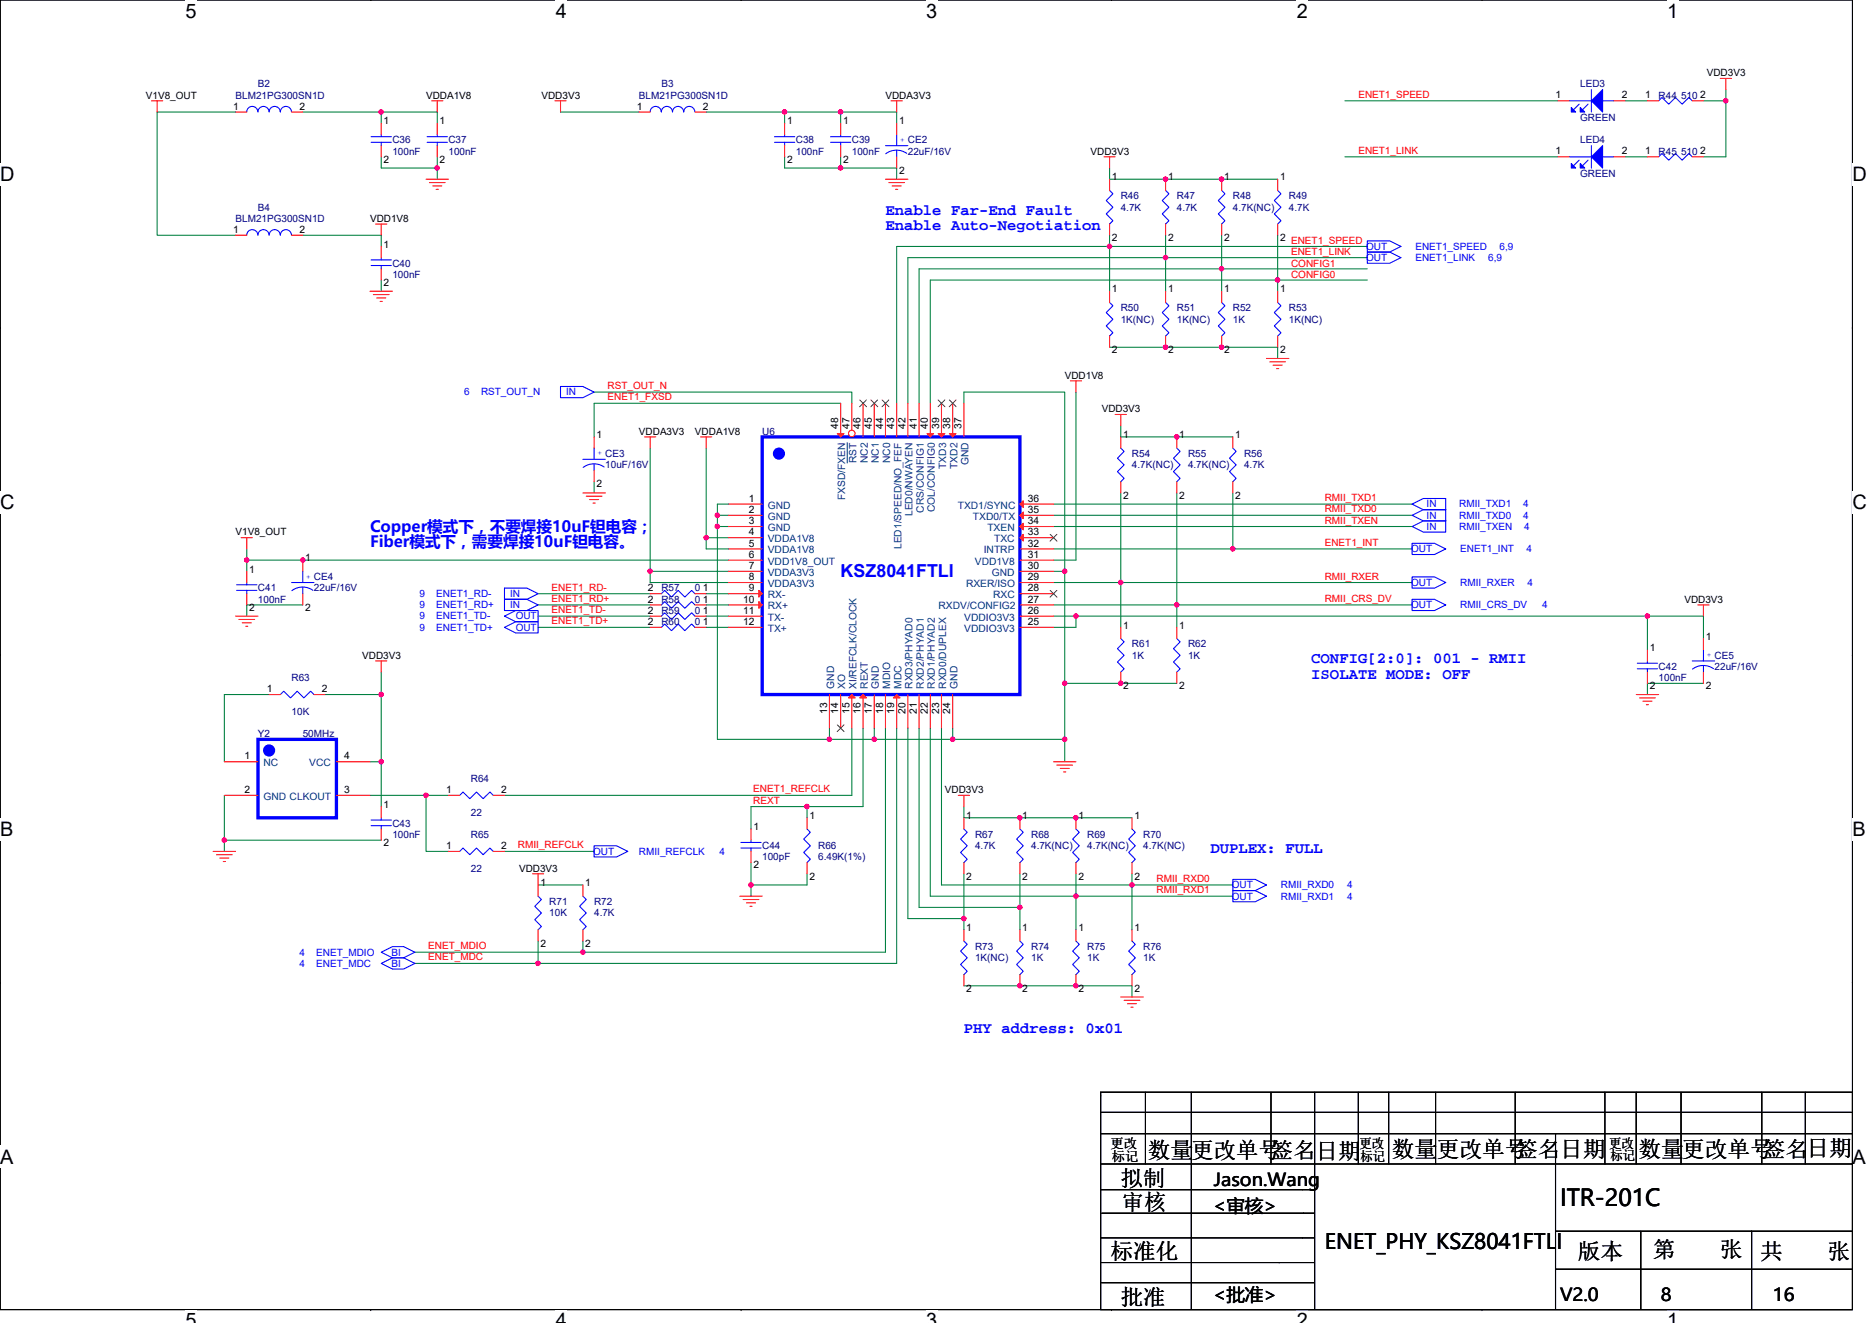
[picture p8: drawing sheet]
<svg xmlns="http://www.w3.org/2000/svg" width="297mm" height="210mm" viewBox="0 0 297 210" stroke-linecap="round" stroke-linejoin="round" font-family="sans-serif">
<path d="M0 0h293.9v207.9h-293.9z" fill="none" stroke="#000" stroke-width=".17"/>
<g fill="#fff">
<path d="M29.4 0h1.8v3.5h-1.8z"/>
<path d="M29.4 207.9h1.8v2h-1.8z"/>
</g>
<path d="M58.8 0h.1M58.8 207.9h.1" fill="none" stroke="#000" stroke-width=".17"/>
<g fill="#fff">
<path d="M88.2 0h1.8v3.5h-1.8z"/>
<path d="M88.2 207.9h1.8v2h-1.8z"/>
</g>
<path d="M117.6 0h.1M117.6 207.9h.1" fill="none" stroke="#000" stroke-width=".17"/>
<g fill="#fff">
<path d="M147 0h1.7v3.5h-1.7z"/>
<path d="M147 207.9h1.7v2h-1.7z"/>
</g>
<path d="M176.4 0h.1M176.4 207.9h.1" fill="none" stroke="#000" stroke-width=".17"/>
<g fill="#fff">
<path d="M205.8 0h1.7v3.5h-1.7z"/>
<path d="M205.8 207.9h1.7v2h-1.7z"/>
</g>
<path d="M235.2 0h.1M235.2 207.9h.1" fill="none" stroke="#000" stroke-width=".17"/>
<g fill="#fff">
<path d="M264.5 0h1.8v3.5h-1.8z"/>
<path d="M264.5 207.9h1.8v2h-1.8z"/>
<path d="M0 26h2.3v3.5h-2.3z"/>
<path d="M293.9 26h2.3v3.5h-2.3z"/>
<path d="M0 77.9h2.3v3.5h-2.3z"/>
<path d="M293.9 77.9h2.3v3.5h-2.3z"/>
</g>
<path d="M0 52h.1M293.9 52h.1" fill="none" stroke="#000" stroke-width=".17"/>
<g fill="#fff">
<path d="M0 129.9h2.1v3.5h-2.1z"/>
<path d="M293.9 129.9h2.1v3.5h-2.1z"/>
</g>
<path d="M0 103.9h.1M293.9 103.9h.1" fill="none" stroke="#000" stroke-width=".17"/>
<g fill="#fff">
<path d="M0 181.9h2.2v3.5h-2.2z"/>
<path d="M293.9 181.9h2.2v3.5h-2.2z"/>
</g>
<g fill="none" stroke="#000" stroke-width=".17">
<path d="M0 155.9h.1M293.9 155.9h.1M174.6 176.6h119.3M174.6 179.9h119.3M174.6 173.4h119.3v34.5h-119.3zM181.8 173.4v11.3M189 173.4v34.5M201.7 173.4v11.3M208.6 173.4v34.5M215.5 173.4v11.3M220.3 173.4v11.3M227.8 173.4v11.3"/>
<path d="M240.4 173.4v11.3M246.8 179.9v28M254.7 173.4v11.3M259.6 173.4v11.3M266.7 173.4v11.3M279.5 173.4v11.3M286.5 173.4v11.3M174.6 184.7h119.3M208.6 192.6h-33.8M208.6 188.8h-34M208.6 196.5h-34M246.8 195.4h47.1"/>
<path d="M260.3 195.4v12.5M277.9 195.4v12.5M174.6 200.4h28.5M208.6 203.6h-34M208.6 200.4h-5.7M246.8 201.4h47.1"/>
</g>
<g fill="none" stroke="#008040" stroke-width=".17">
<path d="M37.4 17.8h-12.5v19.5h12.5M48 17.8h12.5M60.5 17.8h8.9v1.8M60.5 17.8v1.8M88.9 17.8h12.5M112.1 17.8h12.4M124.5 17.8v1.8M124.5 17.8h8.9M133.4 17.8v1.8M133.4 17.8h8.9v1.8M213.4 16h33.8M257.8 16h3.6"/>
<path d="M270.3 16h3.6M273.9 16v8.9h-3.6M273.9 14.2v1.8M48 37.3h12.5v1.8M60.5 24.9v1.8h8.9M69.4 24.9v1.8M69.4 26.7v1.7M124.5 24.9v1.8h8.9M133.4 26.7h8.9v1.7M133.4 24.9v1.8M176.1 37.3v1.8M176.1 39.1h-33.8v24.9"/>
<path d="M176.1 26.7v1.7h26.6M176.1 39.1v7.1M176.1 39.1h40.9M185 37.3v3.6M193.8 37.3v5.4M202.7 37.3v7.1M213.4 24.9h33.8M257.8 24.9h3.6M60.5 44.5v1.7M176.1 55.1h26.6v1.8M185 40.9h32M185 40.9v5.3"/>
<path d="M185 40.9h-40.9v23.1M193.8 42.7h-48v21.3M193.8 42.7v3.5M193.8 42.7h23.2M202.7 44.4h-55.1v19.6M202.7 44.4v1.8M202.7 44.4h14.3M94.3 76.5v1.7M94.3 62.2h40.9v1.8M103.2 71.1v19.6M112.1 71.1v14.2M133.4 64h-39.1v5.3"/>
<path d="M152.9 64v-1.8h16v28.5M170.7 62.2v26.7h-3.5M177.8 67.6v1.7h17.8M177.8 78.2v14.3M186.7 78.2v17.8M195.6 78.2v8.9M39.2 88.9h76.4M39.2 87.1v1.8M39.2 88.9v1.8M48 96h-8.8v1.8M85.4 94.2h17.8M85.4 96h17.8"/>
<path d="M85.4 97.8h17.8M85.4 99.6h17.8M103.2 90.7h12.4M103.2 90.7v1.8h12.4M112.1 94.2h3.5M112.1 96h3.5M112.1 97.8h3.5M112.1 99.6h3.5M112.1 85.3h3.5M112.1 85.3v1.8h3.5M113.8 83.6v33.7h17.8M113.8 81.8h1.8"/>
<path d="M113.8 81.8v1.8h1.8M115.6 80h-1.8v1.8M167.2 97.8h3.5M167.2 92.5h10.6M167.2 96h19.5M167.2 87.1h28.4M167.2 80h56.9M167.2 81.8h56.9M167.2 83.6h56.9M167.2 90.7h1.7M168.9 90.7v17.8M170.7 97.8h90.7"/>
<path d="M170.7 97.8v1.8h-3.5M177.8 92.5h46.3M177.8 92.5v7.1M186.7 96h37.4M186.7 96v3.6M195.6 87.1h28.5M261.4 97.8h8.9v3.5M261.4 97.8v5.3M42.7 110.2h-7.1v10.7M51.6 110.2h8.9M60.5 110.2v10.7M60.5 106.7v3.5"/>
<path d="M131.6 117.3h7.1M131.6 115.6v1.7M135.2 115.6v10.6h-55.2M136.9 115.6v12.4h-8.8M138.7 115.6v1.7M138.7 117.3h12.5M140.5 115.6v35.5h-48M142.3 115.6v37.3h-56.9M144.1 115.6v30.2h8.8M145.8 115.6v28.4h16M147.6 115.6v26.6h23.1M149.4 115.6v24.9h30.2"/>
<path d="M151.2 115.6v1.7M151.2 117.3h17.7M168.9 108.5h17.8M168.9 108.5v8.8M168.9 117.3v3.6M270.3 108.5h-8.9v1.7M35.6 133.3h24.9M35.6 133.4v1.7M35.6 126.2v7.1M58.7 120.9h1.8v7.1M58.7 126.2h8.9M67.6 126.2h3.6"/>
<path d="M67.6 126.2v8.9h3.6M80 135.1h14.3M119.2 136.9v3.6M128.1 128h-8.9v3.6M128.1 128v1.8M128.1 138.7v1.8h-8.9M152.9 138.7v7.1M152.9 128v1.8h26.7M161.8 138.7v5.3M170.7 138.7v3.5M179.6 138.7v1.8M65.8 151.1h26.7"/>
<path d="M65.8 152.9h19.6M85.4 140.5h7.1M85.4 149.4v3.5M92.5 149.4v1.7M119.2 140.5v1.7M152.9 156.5h26.7v1.7M152.9 145.8v1.8M161.8 144v3.6M170.7 142.2h24.9M170.7 142.2v5.4M179.6 140.5h16M179.6 140.5v7.1"/>
</g>
<g fill="#f0f" stroke="#f0f" stroke-width=".17">
<circle cx="170.7" cy="156.5" r=".35"/>
<circle cx="161.8" cy="156.5" r=".35"/>
<circle cx="170.7" cy="129.8" r=".35"/>
<circle cx="161.8" cy="129.8" r=".35"/>
<circle cx="152.9" cy="145.8" r=".35"/>
<circle cx="161.8" cy="144" r=".35"/>
<circle cx="170.7" cy="142.2" r=".35"/>
<circle cx="179.6" cy="140.4" r=".35"/>
<circle cx="261.4" cy="97.8" r=".35"/>
<circle cx="170.7" cy="97.8" r=".35"/>
<circle cx="177.8" cy="108.4" r=".35"/>
<circle cx="195.6" cy="87.1" r=".35"/>
<circle cx="177.8" cy="92.4" r=".35"/>
<circle cx="186.7" cy="96" r=".35"/>
<circle cx="273.8" cy="16" r=".35"/>
<circle cx="186.7" cy="69.3" r=".35"/>
<circle cx="202.7" cy="44.4" r=".35"/>
<circle cx="193.8" cy="42.7" r=".35"/>
<circle cx="184.9" cy="40.9" r=".35"/>
<circle cx="176" cy="39.1" r=".35"/>
<circle cx="184.9" cy="55.1" r=".35"/>
<circle cx="193.8" cy="55.1" r=".35"/>
<circle cx="184.9" cy="28.4" r=".35"/>
<circle cx="193.8" cy="28.4" r=".35"/>
<circle cx="113.8" cy="81.8" r=".35"/>
<circle cx="113.8" cy="83.6" r=".35"/>
<circle cx="131.6" cy="117.3" r=".35"/>
<circle cx="151.2" cy="117.3" r=".35"/>
<circle cx="138.7" cy="117.3" r=".35"/>
<circle cx="168.9" cy="117.3" r=".35"/>
<circle cx="168.9" cy="108.4" r=".35"/>
<circle cx="168.9" cy="90.7" r=".35"/>
<circle cx="48" cy="88.9" r=".35"/>
<circle cx="39.1" cy="88.9" r=".35"/>
<circle cx="60.5" cy="17.8" r=".35"/>
<circle cx="69.4" cy="26.7" r=".35"/>
<circle cx="112" cy="85.3" r=".35"/>
<circle cx="133.4" cy="17.8" r=".35"/>
<circle cx="124.5" cy="17.8" r=".35"/>
<circle cx="133.4" cy="26.7" r=".35"/>
<circle cx="103.2" cy="90.7" r=".35"/>
<circle cx="60.5" cy="120.9" r=".35"/>
<circle cx="60.5" cy="110.2" r=".35"/>
<circle cx="67.6" cy="126.2" r=".35"/>
<circle cx="35.6" cy="133.3" r=".35"/>
<circle cx="128" cy="128" r=".35"/>
<circle cx="119.2" cy="140.4" r=".35"/>
<circle cx="92.5" cy="151.1" r=".35"/>
<circle cx="85.4" cy="152.9" r=".35"/>
</g>
<g fill="none" stroke="#f00" stroke-width=".17">
<path d="M24 16h1.8M24.9 16v1.8M37.4 17.8h1.8M46.3 17.8h1.7M60.5 19.6v1.7M68.5 16h1.8M69.4 16v1.8M69.4 19.6v1.7M88.1 16h1.7M88.9 16v1.8M101.4 17.8h1.8M110.3 17.8h1.8"/>
<path d="M124.5 19.6v1.7M133.4 19.6v1.7M141.4 16h1.8M142.3 16v1.8M142.3 19.6v1.7M247.2 16h1.8M256.1 16h1.7M261.4 16h1.8M268.5 16h1.8M273 12.4h1.7M273.9 12.4v1.8M37.4 37.3h1.8"/>
<path d="M46.3 37.3h1.7M59.6 35.6h1.8M60.5 35.6v1.7M60.5 23.1v1.8M60.5 39.1v1.8M67.6 28.4h3.6M68.1 29h2.5M68.7 29.5h1.4M69.2 30.1h.4M69.4 23.1v1.8M124.5 23.1v1.8M133.4 23.1v1.8"/>
<path d="M140.5 28.4h3.6M141 29h2.5M141.6 29.5h1.4M142.1 30.1h.3M142.3 24.9v1.8M175.2 24.9h1.8M176.1 28.4v1.8M176.1 35.6v1.7M176.1 24.9v1.8M185 28.4v1.8M185 35.6v1.7M193.8 28.4v1.8"/>
<path d="M193.8 35.6v1.7M202.7 28.4v1.8M202.7 35.6v1.7M247.2 24.9h1.8M256.1 24.9h1.7M261.4 24.9h1.8M268.5 24.9h1.8M58.7 46.2h3.6M59.2 46.8h2.5M59.8 47.3h1.4M60.3 47.8h.4M60.5 42.7v1.7"/>
<path d="M176.1 46.2v1.8M176.1 53.3v1.8M185 46.2v1.8M185 53.3v1.8M193.8 46.2v1.8M193.8 53.3v1.8M201 56.9h3.5M201.5 57.4h2.5M202 58h1.5M202.6 58.5h.3M202.7 46.2v1.8M202.7 53.3v1.8"/>
<path d="M92.5 78.2h3.6M93 78.8h2.5M93.6 79.3h1.4M94.1 79.8h.3M94.3 69.3v1.8M94.3 74.7v1.8M102.3 69.3h1.8M103.2 69.3v1.8M111.2 69.3h1.7M112.1 69.3v1.8M133.4 64v5.3M169.8 60.5h1.8"/>
<path d="M170.7 60.5v1.7M177 65.8h1.7M177.8 65.8v1.8M177.8 69.3v1.8M177.8 76.5v1.7M186.7 69.3v1.8M186.7 76.5v1.7M195.6 69.3v1.8M195.6 76.5v1.7M37.4 97.8h3.5M37.9 98.3h2.5M38.3 85.3h1.7"/>
<path d="M38.4 98.8h1.5M39 99.4h.3M39.2 85.3v1.8M39.2 90.7v1.8M39.2 94.2v1.8M48 88.9v1.8M48 94.2v1.8M103.2 94.2h1.7M103.2 96h1.7M103.2 97.8h1.7M103.2 99.6h1.7M110.3 94.2h1.8"/>
<path d="M110.3 96h1.8M110.3 97.8h1.8M110.3 99.6h1.8M115.6 80h5.3M115.6 81.8h5.3M115.6 83.6h5.3M115.6 85.3h5.3M115.6 87.1h5.3M115.6 88.9h5.3M115.6 90.7h5.3M115.6 92.5h5.3M115.6 94.2h5.3"/>
<path d="M115.6 96h5.3M115.6 97.8h5.3M115.6 99.6h5.3M161.8 80h5.4M161.8 81.8h5.4M161.8 83.6h5.4M161.8 85.3h5.4M161.8 87.1h5.4M161.8 88.9h5.4M161.8 90.7h5.4M161.8 92.5h5.4M161.8 94.2h5.4"/>
<path d="M161.8 96h5.4M161.8 97.8h5.4M161.8 99.6h5.4M177.8 99.6v1.7M186.7 99.6v1.7M269.4 96h1.8M270.3 96v1.8M42.7 110.2h1.8M49.8 110.2h1.8M59.6 104.9h1.8M60.5 104.9v1.8M131.6 110.2v5.4"/>
<path d="M133.4 110.2v5.4M135.2 110.2v5.4M136.9 110.2v5.4M138.7 110.2v5.4M140.5 110.2v5.4M142.3 110.2v5.4M144.1 110.2v5.4M145.8 110.2v5.4M147.6 110.2v5.4M149.4 110.2v5.4M151.2 110.2v5.4M177.8 106.7v1.8"/>
<path d="M186.7 106.7v1.8M259.6 110.2h3.6M260.2 110.8h2.5M260.7 111.3h1.4M261.2 111.8h.4M261.4 103.1v1.8M261.4 106.7v1.8M270.3 101.3v1.8M270.3 106.7v1.8M33.8 135.1h3.6M34.4 135.7h2.4M34.9 136.2h1.4"/>
<path d="M35.4 136.7h.4M35.6 120.9h5.3M35.6 126.2h5.3M53.4 126.2h5.3M53.4 120.9h5.3M60.5 128v1.8M60.5 131.6v1.7M71.2 126.2h1.7M71.2 135.1h1.7M78.3 126.2h1.7M78.3 135.1h1.7M84.5 138.7h1.8"/>
<path d="M85.4 138.7v3.5M119.2 131.6v1.7M119.2 135.1v1.8M128.1 129.8v1.8M128.1 136.9v1.8M152.1 126.2h1.7M152.9 126.2v1.8M152.9 129.8v1.8M152.9 136.9v1.8M161.8 129.8v1.8M161.8 136.9v1.8M167.2 120.9h3.5"/>
<path d="M167.7 121.4h2.5M168.2 122h1.5M168.8 122.5h.3M170.7 129.8v1.8M170.7 136.9v1.8M85.4 147.6v1.8M92.5 140.5v1.7M92.5 147.6v1.8M117.4 142.2h3.5M117.9 142.8h2.5M118.4 143.3h1.5M119 143.8h.3"/>
<path d="M152.9 147.6v1.8M152.9 154.7v1.8M161.8 147.6v1.8M161.8 154.7v1.8M170.7 147.6v1.8M170.7 154.7v1.8M177.8 158.2h3.6M178.4 158.8h2.5M178.9 159.3h1.4M179.4 159.9h.4M179.6 147.6v1.8M179.6 154.7v1.8"/>
</g>
<g fill="none" stroke="#00f" stroke-width=".17">
<path d="M40.9 17.8a.88 .88 0 0 0-.9-.9 .88 .88 0 0 0-.8 .9M42.7 17.8a.88 .88 0 0 0-.9-.9 .88 .88 0 0 0-.9 .9M44.5 17.8a.88 .88 0 0 0-.9-.9 .88 .88 0 0 0-.9 .9M46.2 17.8a.88 .88 0 0 0-.8-.9 .88 .88 0 0 0-.9 .9M110.3 17.8a.89 .89 0 0 0-.9-.9 .89 .89 0 0 0-.9 .9 .89 .89 0 0 0-.9-.9 .89 .89 0 0 0-.9 .9 .89 .89 0 0 0-.9-.9 .89 .89 0 0 0-.9 .9 .88 .88 0 0 0-.9-.9 .88 .88 0 0 0-.8 .9M249 16h3.5M250.6 16.5l-.9 .9M252 16.5l-.9 .9M252.5 14.2v3.6M254.3 16h1.8M263.2 16l.5-.5 1.1 1 1.1-1 1 1 1.1-1 .5 .5M40.9 37.3a.88 .88 0 0 0-.9-.9 .88 .88 0 0 0-.8 .9"/>
<path d="M42.7 37.3a.88 .88 0 0 0-.9-.9 .88 .88 0 0 0-.9 .9M44.5 37.3a.88 .88 0 0 0-.9-.9 .88 .88 0 0 0-.9 .9M46.2 37.3a.88 .88 0 0 0-.8-.9 .88 .88 0 0 0-.9 .9M58.9 22.6h3.2M58.9 21.7h3.2M60.5 21.3v.4M60.5 22.6v.5M67.8 22.6h3.2M67.8 21.7h3.2M69.4 21.3v.4M69.4 22.6v.5M122.9 22.6h3.2"/>
<path d="M122.9 21.7h3.2M124.5 21.3v.4M124.5 22.6v.5M131.8 22.6h3.2M131.8 21.7h3.2M133.4 21.3v.4M133.4 22.6v.5M140.5 23.1h3.6M142.3 23.8v1.1M142.3 21.3v1.8M143.9 24.3a2.83 2.83 0 0 0-3.4 .1M176.1 30.2l.5 .6-1.1 1 1.1 1.1-1.1 1.1 1.1 1-.5 .6"/>
<path d="M185 30.2l.5 .6-1.1 1 1.1 1.1-1.1 1.1 1.1 1-.5 .6M193.8 30.2l.6 .6-1.1 1 1.1 1.1-1.1 1.1 1.1 1-.6 .6M202.7 30.2l.6 .6-1.1 1 1.1 1.1-1.1 1.1 1.1 1-.6 .6M217 38.2h3.5l1.8 .9-1.8 .9h-3.5zM249 24.9h3.5M250.6 25.4l-.9 .9M252 25.4l-.9 .9M252.5 23.1v3.6M254.3 24.9h1.8M263.2 24.9l.5-.5 1.1 1 1.1-1 1 1 1.1-1 .5 .5M58.9 42.1h3.2M58.9 41.3h3.2"/>
<path d="M60.5 40.9v.4M60.5 42.1v.6M176.1 48l.5 .5-1.1 1.1 1.1 1.1-1.1 1 1.1 1.1-.5 .5M185 48l.5 .5-1.1 1.1 1.1 1.1-1.1 1 1.1 1.1-.5 .5M193.8 48l.6 .5-1.1 1.1 1.1 1.1-1.1 1 1.1 1.1-.6 .5M202.7 48l.6 .5-1.1 1.1 1.1 1.1-1.1 1 1.1 1.1-.6 .5M217 40h3.5l1.8 .9-1.8 .9h-3.5zM88.9 61.3h3.6l1.8 .9-1.8 .9h-3.6zM92.5 72.9h3.6M94.3 73.6v1.1M94.3 71.1v1.8M95.9 74.1a2.83 2.83 0 0 0-3.4 .1"/>
<path d="M177.8 71.1l.6 .5-1.1 1.1 1.1 1.1-1.1 1 1.1 1.1-.6 .6M186.7 71.1l.6 .5-1.1 1.1 1.1 1.1-1.1 1 1.1 1.1-.6 .6M195.6 71.1l.5 .5-1 1.1 1 1.1-1 1 1 1.1-.5 .6M37.5 93.7h3.3M37.5 92.8h3.3M39.2 92.5v.3M39.2 93.7v.5M46.3 92.5h3.5M48 93.2v1M48 90.7v1.8M49.6 93.7a2.83 2.83 0 0 0-3.3 0M80 93.3h3.6l1.8 .9-1.8 .9h-3.6z"/>
<path d="M80 95.1h3.6l1.8 .9-1.8 .9h-3.6zM80 97.8l1.8-.9h3.6v1.8h-3.6zM80 99.6l1.8-.9h3.6v1.8h-3.6zM104.9 94.2l.6-.5 1 1.1 1.1-1.1 1.1 1.1 1-1.1 .6 .5M104.9 96l.6-.5 1 1 1.1-1 1.1 1 1-1 .6 .5M104.9 97.8l.6-.5 1 1 1.1-1 1.1 1 1-1 .6 .5M104.9 99.6l.6-.6 1 1.1 1.1-1.1 1.1 1.1 1-1.1 .6 .6M224.1 91.6h3.5l1.8 .9-1.8 .8h-3.5zM224.1 95.1h3.5l1.8 .9-1.8 .9h-3.5zM224.1 86.2h3.5l1.8 .9-1.8 .9h-3.5zM224.1 81.8l1.7-.9h3.6v1.8h-3.6zM224.1 80l1.7-.9h3.6v1.8h-3.6z"/>
<path d="M224.1 83.6l1.7-.9h3.6v1.8h-3.6zM44.5 110.2l.5-.5 1.1 1.1 1.1-1.1 1 1.1 1.1-1.1 .5 .5M177.8 101.3l.6 .6-1.1 1.1 1.1 1-1.1 1.1 1.1 1.1-.6 .5M186.7 101.3l.6 .6-1.1 1.1 1.1 1-1.1 1.1 1.1 1.1-.6 .5M259.8 106.2h3.2M259.8 105.3h3.2M261.4 104.9v.4M261.4 106.2v.5M268.5 104.9h3.6M270.3 105.6v1.1M270.3 103.1v1.8M271.9 106.1a2.83 2.83 0 0 0-3.3 .1"/>
<path d="M58.9 131h3.2M58.9 130.2h3.2M60.5 129.8v.4M60.5 131v.6M72.9 126.2l.6-.5 1 1.1 1.1-1.1 1.1 1.1 1-1.1 .6 .5M72.9 135.1l.6-.5 1 1.1 1.1-1.1 1.1 1.1 1-1.1 .6 .5M94.3 134.2h3.5l1.8 .9-1.8 .9h-3.5zM117.6 134.6h3.2M117.6 133.7h3.2M119.2 133.3v.4M119.2 134.6v.5M128.1 131.6l.5 .5-1.1 1.1 1.1 1-1.1 1.1 1.1 1.1-.5 .5"/>
<path d="M152.9 131.6l.6 .5-1.1 1.1 1.1 1-1.1 1.1 1.1 1.1-.6 .5M161.8 131.6l.6 .5-1.1 1.1 1.1 1-1.1 1.1 1.1 1.1-.6 .5M170.7 131.6l.6 .5-1.1 1.1 1.1 1-1.1 1.1 1.1 1.1-.6 .5M195.6 139.6h3.6l1.8 .9-1.8 .9h-3.6zM60.5 151.1l1.8-.9h1.7l1.8 .9-1.8 .9h-1.7zM60.5 152.9l1.8-.9h1.7l1.8 .9-1.8 .9h-1.7zM85.4 142.2l.5 .6-1 1 1 1.1-1 1.1 1 1-.5 .6M92.5 142.2l.5 .6-1 1 1 1.1-1 1.1 1 1-.5 .6M152.9 149.4l.6 .5-1.1 1.1 1.1 1-1.1 1.1 1.1 1.1-.6 .5M161.8 149.4l.6 .5-1.1 1.1 1.1 1-1.1 1.1 1.1 1.1-.6 .5M170.7 149.4l.6 .5-1.1 1.1 1.1 1-1.1 1.1 1.1 1.1-.6 .5M179.6 149.4l.5 .5-1 1.1 1 1-1 1.1 1 1.1-.5 .5"/>
<path d="M195.6 141.4h3.6l1.8 .8-1.8 .9h-3.6z"/>
</g>
<path d="M120.9 69.3h40.9v40.9h-40.9zM40.9 117.3h12.5v12.5h-12.5z" fill="none" stroke="#00f" stroke-width=".53"/>
<g fill="#00f" stroke="#00f" stroke-width=".17">
<path d="M252.5 16l1.8-1.8v3.6z" fill-rule="evenodd"/>
<path d="M250.7 17.1l.8 .7h-.8z" fill-rule="evenodd"/>
<path d="M249.3 17.1l.7 .7h-.7z" fill-rule="evenodd"/>
<path d="M252.5 24.9l1.8-1.8v3.6z" fill-rule="evenodd"/>
<path d="M250.7 26l.8 .7h-.8z" fill-rule="evenodd"/>
<path d="M249.3 26l.7 .7h-.7z" fill-rule="evenodd"/>
<circle cx="42.7" cy="119.1" r=".88"/>
<circle cx="123.6" cy="72" r=".88"/>
</g>
<g fill="#f00" stroke="#f00" stroke-width=".17">
<path d="M120.4 93.7l.5 .5-.5 .6z"/>
<path d="M120.4 95.5l.5 .5-.5 .5z"/>
<path d="M134.6 110.8l.6-.6 .5 .6z"/>
<path d="M136.4 110.8l.5-.6 .6 .6z"/>
<path d="M141.7 110.8l.6-.6 .5 .6z"/>
<path d="M161.8 80l.6-.5v1z"/>
<path d="M161.8 81.8l.6-.5v1z"/>
<path d="M161.8 83.6l.6-.6v1.1z"/>
<path d="M161.8 85.3l.6-.5v1.1z"/>
<path d="M132.9 68.8h1l-.5 .5z"/>
</g>
<path d="M166.6 84.8l1.1 1.1M166.6 93.7l1.1 1.1M167.7 84.8l-1.1 1.1M167.7 93.7l-1.1 1.1M132.9 115l1 1.1M133.9 115l-1.1 1.1" fill="none" stroke="#804000" stroke-width=".16"/>
<circle cx="135.2" cy="68.8" r=".52" fill="#fff" stroke="#f00" stroke-width=".17"/>
<g fill="none" stroke="#f00" stroke-width=".17">
<path d="M135.2 64v4.3M136.9 64v5.3M138.7 64v5.3M140.5 64v5.3M142.3 64v5.3M144.1 64v5.3M145.8 64v5.3M147.6 64v5.3M149.4 64v5.3M151.2 64v5.3M152.9 64v5.3M179.6 129.8v1.8"/>
<path d="M179.6 136.9v1.8"/>
</g>
<path d="M134.4 70.3v3.2" fill="none" stroke="#004080" stroke-width=".16"/>
<path d="M136.4 63.5l1.1 1.1M137.5 63.5l-1.1 1.1M138.2 63.5l1.1 1.1M139.3 63.5l-1.1 1.1M140 63.5l1.1 1.1M141 63.5l-1 1.1M148.9 63.5l1 1.1M149.9 63.5l-1.1 1.1M150.6 63.5l1.1 1.1M151.7 63.5l-1.1 1.1" fill="none" stroke="#804000" stroke-width=".16"/>
<g fill="#f00" stroke="#f00" stroke-width=".17">
<path d="M147.1 68.8h1l-.5 .5z"/>
<path d="M148.9 68.8h1l-.5 .5z"/>
<path d="M150.6 68.8h1.1l-.5 .5z"/>
</g>
<path d="M179.6 131.6l.5 .5-1 1.1 1 1-1 1.1 1 1.1-.5 .5" fill="none" stroke="#00f" stroke-width=".17"/>
<g fill="#f0f" stroke="#f0f" stroke-width=".17">
<circle cx="170.7" cy="156.5" r=".35"/>
<circle cx="161.8" cy="156.5" r=".35"/>
<circle cx="170.7" cy="129.8" r=".35"/>
<circle cx="161.8" cy="129.8" r=".35"/>
<circle cx="152.9" cy="145.8" r=".35"/>
<circle cx="161.8" cy="144" r=".35"/>
<circle cx="170.7" cy="142.2" r=".35"/>
<circle cx="179.6" cy="140.4" r=".35"/>
<circle cx="261.4" cy="97.8" r=".35"/>
<circle cx="170.7" cy="97.8" r=".35"/>
<circle cx="177.8" cy="108.4" r=".35"/>
<circle cx="195.6" cy="87.1" r=".35"/>
<circle cx="177.8" cy="92.4" r=".35"/>
<circle cx="186.7" cy="96" r=".35"/>
<circle cx="273.8" cy="16" r=".35"/>
<circle cx="186.7" cy="69.3" r=".35"/>
<circle cx="202.7" cy="44.4" r=".35"/>
<circle cx="193.8" cy="42.7" r=".35"/>
<circle cx="184.9" cy="40.9" r=".35"/>
<circle cx="176" cy="39.1" r=".35"/>
<circle cx="184.9" cy="55.1" r=".35"/>
<circle cx="193.8" cy="55.1" r=".35"/>
<circle cx="184.9" cy="28.4" r=".35"/>
<circle cx="193.8" cy="28.4" r=".35"/>
<circle cx="113.8" cy="81.8" r=".35"/>
<circle cx="113.8" cy="83.6" r=".35"/>
<circle cx="131.6" cy="117.3" r=".35"/>
<circle cx="151.2" cy="117.3" r=".35"/>
<circle cx="138.7" cy="117.3" r=".35"/>
<circle cx="168.9" cy="117.3" r=".35"/>
<circle cx="168.9" cy="108.4" r=".35"/>
<circle cx="168.9" cy="90.7" r=".35"/>
<circle cx="48" cy="88.9" r=".35"/>
<circle cx="39.1" cy="88.9" r=".35"/>
<circle cx="60.5" cy="17.8" r=".35"/>
<circle cx="69.4" cy="26.7" r=".35"/>
<circle cx="112" cy="85.3" r=".35"/>
<circle cx="133.4" cy="17.8" r=".35"/>
<circle cx="124.5" cy="17.8" r=".35"/>
<circle cx="133.4" cy="26.7" r=".35"/>
<circle cx="103.2" cy="90.7" r=".35"/>
<circle cx="60.5" cy="120.9" r=".35"/>
<circle cx="60.5" cy="110.2" r=".35"/>
<circle cx="67.6" cy="126.2" r=".35"/>
<circle cx="35.6" cy="133.3" r=".35"/>
<circle cx="128" cy="128" r=".35"/>
<circle cx="119.2" cy="140.4" r=".35"/>
<circle cx="92.5" cy="151.1" r=".35"/>
<circle cx="85.4" cy="152.9" r=".35"/>
</g>
<text font-size="3.7" x="247.5" y="191.5">ITR-201C</text>
<g font-size="3.5">
<text x="182.1" y="183.8">数量更改单号签名</text>
<text x="208.8" y="184">日期</text>
<text x="220.9" y="183.6">数量</text>
<text x="228" y="183.6">更改单号</text>
<text x="240.4" y="183.6">签名</text>
<text x="247.5" y="183.6">日期</text>
<text x="260" y="183.6">数量</text>
<text x="266.9" y="183.6">更改单号签名</text>
<text x="286.7" y="183.5">日期</text>
<text x="177.8" y="188.3">拟制</text>
<text x="178" y="192">审核</text>
<text x="176.2" y="199.8">标准化</text>
<text x="250.4" y="199.8">版本</text>
<text x="262.3" y="199.5">第　　张</text>
<text x="279.4" y="199.8">共　　张</text>
<text x="177.8" y="207.1">批准</text>
</g>
<text font-size="3.4" x="210.2" y="198.2">ENET_PHY_KSZ8041FTLI</text>
<g font-size="3.2">
<text x="29.4" y="2.8">5</text>
<text x="88.2" y="2.8">4</text>
<text x="147" y="2.8">3</text>
<text x="205.8" y="2.8">2</text>
<text x="264.5" y="2.8">1</text>
<text x="0" y="28.8">D</text>
<text x="293.9" y="28.8">D</text>
<text x="0" y="80.8">C</text>
<text x="293.9" y="80.8">C</text>
<text x="0" y="132.7">B</text>
<text x="293.9" y="132.7">B</text>
<text x="0" y="184.7">A</text>
<text x="293.9" y="184.7">A</text>
<text x="29.4" y="210.7">5</text>
<text x="88.2" y="210.7">4</text>
<text x="147" y="210.7">3</text>
<text x="205.8" y="210.7">2</text>
<text x="264.5" y="210.7">1</text>
</g>
<text font-size="2.8" fill="#00f" x="133.4" y="91.5">KSZ8041FTLI</text>
<g font-size="2.8">
<text x="192.6" y="188.2">Jason.Wang</text>
<text x="192.4" y="192.3">&lt;审核&gt;</text>
<text x="192.4" y="206.5">&lt;批准&gt;</text>
<text x="247.5" y="206.5">V2.0</text>
<text x="263.5" y="206.5">8</text>
<text x="281.3" y="206.5">16</text>
</g>
<g font-size="2.5" fill="#00f">
<text x="140.5" y="34.1">Enable Far-End Fault</text>
<text x="140.5" y="36.6">Enable Auto-Negotiation</text>
<text x="58.7" y="84.4">Copper模式下，不要焊接10uF钽电容；</text>
<text x="58.7" y="86.9">Fiber模式下，需要焊接10uF钽电容。</text>
<text x="208.1" y="105.2">CONFIG[2:0]: 001 - RMII</text>
<text x="208.1" y="107.7">ISOLATE MODE: OFF</text>
<text x="192.1" y="135.4">DUPLEX: FULL</text>
<text x="152.9" y="163.9">PHY address: 0x01</text>
</g>
<g font-size="2.1">
<text x="176.2" y="182.2">更改</text>
<text x="176.4" y="184.3">标记</text>
<text x="215.7" y="182.2">更改</text>
<text x="215.9" y="184.3">标记</text>
<text x="255.4" y="182.2">更改</text>
<text x="255.5" y="184.1">标记</text>
</g>
<g font-size="1.6">
<text x="23.2" y="15.6">V1V8_OUT</text>
<text x="37" y="17.4">1</text>
<text x="47.5" y="17.4">2</text>
<text x="67.6" y="15.6">VDDA1V8</text>
<text x="85.9" y="15.6">VDD3V3</text>
<text x="101" y="17.4">1</text>
<text x="111.5" y="17.4">2</text>
<text x="140.5" y="15.6">VDDA3V3</text>
<text x="246.8" y="15.6">1</text>
<text x="257.3" y="15.6">2</text>
<text x="261" y="15.6">1</text>
<text x="269.8" y="15.6">2</text>
<text x="270.8" y="12.1">VDD3V3</text>
<text x="60.9" y="19.7">1</text>
<text x="69.8" y="19.7">1</text>
<text x="124.9" y="19.7">1</text>
<text x="133.8" y="19.7">1</text>
<text x="142.7" y="19.7">1</text>
<text x="60.9" y="25.8">2</text>
<text x="69.8" y="25.8">2</text>
<text x="124.9" y="25.8">2</text>
<text x="133.8" y="25.8">2</text>
<text x="142.7" y="27.6">2</text>
<text x="173" y="24.5">VDD3V3</text>
<text x="176.4" y="28.6">1</text>
<text x="185.3" y="28.6">1</text>
<text x="194.2" y="28.6">1</text>
<text x="203.1" y="28.6">1</text>
<text x="246.8" y="24.5">1</text>
<text x="257.3" y="24.5">2</text>
<text x="261" y="24.5">1</text>
<text x="269.8" y="24.5">2</text>
<text x="58.7" y="35.2">VDD1V8</text>
<text x="37" y="37">1</text>
<text x="47.5" y="37">2</text>
<text x="60.9" y="39.3">1</text>
<text x="176.4" y="38.2">2</text>
<text x="185.3" y="38.2">2</text>
<text x="194.2" y="38.2">2</text>
<text x="203.1" y="38.2">2</text>
<text x="60.9" y="45.4">2</text>
<text x="176.4" y="46.4">1</text>
<text x="185.3" y="46.4">1</text>
<text x="194.2" y="46.4">1</text>
<text x="203.1" y="46.4">1</text>
<text x="176.4" y="56">2</text>
<text x="185.3" y="56">2</text>
<text x="194.2" y="56">2</text>
<text x="203.1" y="56">2</text>
<text x="168.9" y="60.1">VDD1V8</text>
<text x="174.8" y="65.4">VDD3V3</text>
<text x="94.7" y="69.5">1</text>
<text x="101.4" y="69">VDDA3V3</text>
<text x="110.3" y="69">VDDA1V8</text>
<text x="133" y="68.1" transform="rotate(-90 133 68.1)">48</text>
<text x="134.8" y="68.1" transform="rotate(-90 134.8 68.1)">47</text>
<text x="136.6" y="68.1" transform="rotate(-90 136.6 68.1)">46</text>
<text x="138.3" y="68.1" transform="rotate(-90 138.3 68.1)">45</text>
<text x="140.1" y="68.1" transform="rotate(-90 140.1 68.1)">44</text>
<text x="141.9" y="68.1" transform="rotate(-90 141.9 68.1)">43</text>
<text x="143.7" y="68.1" transform="rotate(-90 143.7 68.1)">42</text>
<text x="145.5" y="68.1" transform="rotate(-90 145.5 68.1)">41</text>
<text x="147.2" y="68.1" transform="rotate(-90 147.2 68.1)">40</text>
<text x="149" y="68.1" transform="rotate(-90 149 68.1)">39</text>
<text x="150.8" y="68.1" transform="rotate(-90 150.8 68.1)">38</text>
<text x="152.6" y="68.1" transform="rotate(-90 152.6 68.1)">37</text>
<text x="178.2" y="69.5">1</text>
<text x="187.1" y="69.5">1</text>
<text x="196" y="69.5">1</text>
<text x="94.7" y="77.4">2</text>
<text x="118.8" y="79.6">1</text>
<text x="118.8" y="81.4">2</text>
<text x="118.8" y="83.2">3</text>
<text x="163.1" y="79.6">36</text>
<text x="163.1" y="83.2">34</text>
<text x="163.1" y="81.4">35</text>
<text x="178.2" y="79.1">2</text>
<text x="187.1" y="79.1">2</text>
<text x="196" y="79.1">2</text>
<text x="37.4" y="85">V1V8_OUT</text>
<text x="48.4" y="89.1">1</text>
<text x="118.8" y="85">4</text>
<text x="118.8" y="86.7">5</text>
<text x="118.8" y="88.5">6</text>
<text x="163.1" y="85">33</text>
<text x="163.1" y="86.7">32</text>
<text x="163.1" y="88.5">31</text>
<text x="39.5" y="90.9">1</text>
<text x="102.8" y="93.9">2</text>
<text x="102.8" y="95.6">2</text>
<text x="111.5" y="93.9">1</text>
<text x="111.5" y="95.6">1</text>
<text x="117.9" y="95.6">10</text>
<text x="118.8" y="90.3">7</text>
<text x="118.8" y="92.1">8</text>
<text x="118.8" y="93.9">9</text>
<text x="163.1" y="90.3">30</text>
<text x="163.1" y="93.9">28</text>
<text x="163.1" y="95.6">27</text>
<text x="163.1" y="92.1">29</text>
<text x="267.3" y="95.7">VDD3V3</text>
<text x="39.5" y="96.9">2</text>
<text x="48.4" y="96.9">2</text>
<text x="102.8" y="97.4">2</text>
<text x="102.8" y="99.2">2</text>
<text x="111.5" y="97.4">1</text>
<text x="111.5" y="99.2">1</text>
<text x="117.9" y="97.4">11</text>
<text x="117.9" y="99.2">12</text>
<text x="163.1" y="97.4">26</text>
<text x="163.1" y="99.2">25</text>
<text x="178.2" y="99.8">1</text>
<text x="187.1" y="99.8">1</text>
<text x="270.7" y="101.5">1</text>
<text x="57.5" y="104.5">VDD3V3</text>
<text x="261.8" y="103.3">1</text>
<text x="42.4" y="109.9">1</text>
<text x="51.1" y="109.9">2</text>
<text x="131.2" y="113.3" transform="rotate(-90 131.2 113.3)">13</text>
<text x="133" y="113.3" transform="rotate(-90 133 113.3)">14</text>
<text x="134.8" y="113.3" transform="rotate(-90 134.8 113.3)">15</text>
<text x="136.6" y="113.3" transform="rotate(-90 136.6 113.3)">16</text>
<text x="138.3" y="113.3" transform="rotate(-90 138.3 113.3)">17</text>
<text x="140.1" y="113.3" transform="rotate(-90 140.1 113.3)">18</text>
<text x="141.9" y="113.3" transform="rotate(-90 141.9 113.3)">19</text>
<text x="143.7" y="113.3" transform="rotate(-90 143.7 113.3)">20</text>
<text x="145.5" y="113.3" transform="rotate(-90 145.5 113.3)">21</text>
<text x="147.2" y="113.3" transform="rotate(-90 147.2 113.3)">22</text>
<text x="149" y="113.3" transform="rotate(-90 149 113.3)">23</text>
<text x="150.8" y="113.3" transform="rotate(-90 150.8 113.3)">24</text>
<text x="178.2" y="109.4">2</text>
<text x="187.1" y="109.4">2</text>
<text x="261.8" y="109.4">2</text>
<text x="270.7" y="109.4">2</text>
<text x="38.8" y="120.5">1</text>
<text x="38.8" y="125.9">2</text>
<text x="54.6" y="120.5">4</text>
<text x="54.6" y="125.9">3</text>
<text x="70.8" y="125.9">1</text>
<text x="79.5" y="125.9">2</text>
<text x="149.9" y="125.9">VDD3V3</text>
<text x="60.9" y="128.2">1</text>
<text x="119.5" y="131.8">1</text>
<text x="128.4" y="130">1</text>
<text x="153.3" y="130">1</text>
<text x="162.2" y="130">1</text>
<text x="171.1" y="130">1</text>
<text x="180" y="130">1</text>
<text x="60.9" y="134.3">2</text>
<text x="70.8" y="134.7">1</text>
<text x="79.5" y="134.7">2</text>
<text x="119.5" y="137.8">2</text>
<text x="82.4" y="138.3">VDD3V3</text>
<text x="85.8" y="140.7">1</text>
<text x="92.9" y="140.7">1</text>
<text x="128.4" y="139.6">2</text>
<text x="153.3" y="139.6">2</text>
<text x="162.2" y="139.6">2</text>
<text x="171.1" y="139.6">2</text>
<text x="180" y="139.6">2</text>
<text x="153.3" y="147.8">1</text>
<text x="162.2" y="147.8">1</text>
<text x="171.1" y="147.8">1</text>
<text x="180" y="147.8">1</text>
<text x="85.8" y="150.3">2</text>
<text x="92.9" y="150.3">2</text>
<text x="153.3" y="157.4">2</text>
<text x="162.2" y="157.4">2</text>
<text x="171.1" y="157.4">2</text>
<text x="180" y="157.4">2</text>
</g>
<g font-size="1.6" fill="#000080">
<text x="37.4" y="15.6">BLM21PG300SN1D</text>
<text x="40.9" y="13.9">B2</text>
<text x="101.4" y="15.6">BLM21PG300SN1D</text>
<text x="104.9" y="13.9">B3</text>
<text x="250.7" y="13.9">LED3</text>
<text x="263.2" y="15.6">R44 510</text>
<text x="62.3" y="22.8">C36</text>
<text x="71.2" y="22.8">C37</text>
<text x="126.3" y="22.8">C38</text>
<text x="135.2" y="22.8">C39</text>
<text x="144.1" y="22.8">CE2</text>
<text x="250.7" y="19.2">GREEN</text>
<text x="250.7" y="22.8">LED4</text>
<text x="62.3" y="24.5">100nF</text>
<text x="71.2" y="24.5">100nF</text>
<text x="126.3" y="24.5">100nF</text>
<text x="135.2" y="24.5">100nF</text>
<text x="144.1" y="24.5">22uF/16V</text>
<text x="250.7" y="28.1">GREEN</text>
<text x="263.2" y="24.5">R45 510</text>
<text x="37.4" y="35.2">BLM21PG300SN1D</text>
<text x="40.9" y="33.4">B4</text>
<text x="177.8" y="31.6">R46</text>
<text x="177.8" y="33.4">4.7K</text>
<text x="186.7" y="31.6">R47</text>
<text x="186.7" y="33.4">4.7K</text>
<text x="195.6" y="31.6">R48</text>
<text x="195.6" y="33.4">4.7K(NC)</text>
<text x="204.5" y="31.6">R49</text>
<text x="204.5" y="33.4">4.7K</text>
<text x="62.3" y="42.3">C40</text>
<text x="62.3" y="44.1">100nF</text>
<text x="177.8" y="49.4">R50</text>
<text x="177.8" y="51.2">1K(NC)</text>
<text x="186.7" y="49.4">R51</text>
<text x="186.7" y="51.2">1K(NC)</text>
<text x="195.6" y="49.4">R52</text>
<text x="195.6" y="51.2">1K</text>
<text x="204.5" y="49.4">R53</text>
<text x="204.5" y="51.2">1K(NC)</text>
<text x="120.9" y="69">U6</text>
<text x="96.1" y="72.5">CE3</text>
<text x="96.1" y="74.3">10uF/16V</text>
<text x="179.6" y="72.5">R54</text>
<text x="179.6" y="74.3">4.7K(NC)</text>
<text x="188.5" y="72.5">R55</text>
<text x="188.5" y="74.3">4.7K(NC)</text>
<text x="197.4" y="72.5">R56</text>
<text x="197.4" y="74.3">4.7K</text>
<text x="40.9" y="93.9">C41</text>
<text x="40.9" y="95.7">100nF</text>
<text x="49.8" y="92.1">CE4</text>
<text x="49.8" y="93.9">22uF/16V</text>
<text x="104.9" y="93.9">R57</text>
<text x="104.9" y="95.7">R58</text>
<text x="110.3" y="93.9">0</text>
<text x="110.3" y="95.7">0</text>
<text x="104.9" y="97.4">R59</text>
<text x="104.9" y="99.2">R60</text>
<text x="110.3" y="97.4">0</text>
<text x="110.3" y="99.2">0</text>
<text x="179.6" y="102.8">R61</text>
<text x="179.6" y="104.5">1K</text>
<text x="188.5" y="102.8">R62</text>
<text x="188.5" y="104.5">1K</text>
<text x="263.2" y="106.3">C42</text>
<text x="272.1" y="104.5">CE5</text>
<text x="272.1" y="106.3">22uF/16V</text>
<text x="46.3" y="108.1">R63</text>
<text x="46.3" y="113.4">10K</text>
<text x="263.2" y="108.1">100nF</text>
<text x="40.9" y="117">Y2</text>
<text x="48" y="117">50MHz</text>
<text x="74.7" y="124.1">R64</text>
<text x="62.3" y="131.2">C43</text>
<text x="74.7" y="129.4">22</text>
<text x="62.3" y="133">100nF</text>
<text x="74.7" y="133">R65</text>
<text x="120.9" y="134.8">C44</text>
<text x="120.9" y="136.5">100pF</text>
<text x="129.8" y="134.8">R66</text>
<text x="129.8" y="136.5">6.49K(1%)</text>
<text x="154.7" y="133">R67</text>
<text x="154.7" y="134.8">4.7K</text>
<text x="163.6" y="133">R68</text>
<text x="163.6" y="134.8">4.7K(NC)</text>
<text x="172.5" y="133">R69</text>
<text x="172.5" y="134.8">4.7K(NC)</text>
<text x="181.4" y="133">R70</text>
<text x="181.4" y="134.8">4.7K(NC)</text>
<text x="74.7" y="138.3">22</text>
<text x="87.2" y="143.7">R71</text>
<text x="94.3" y="143.7">R72</text>
<text x="87.2" y="145.4">10K</text>
<text x="94.3" y="145.4">4.7K</text>
<text x="154.7" y="150.8">R73</text>
<text x="154.7" y="152.5">1K(NC)</text>
<text x="163.6" y="150.8">R74</text>
<text x="163.6" y="152.5">1K</text>
<text x="172.5" y="150.8">R75</text>
<text x="172.5" y="152.5">1K</text>
<text x="181.4" y="150.8">R76</text>
<text x="181.4" y="152.5">1K</text>
</g>
<g font-size="1.6" fill="#f00">
<text x="215.5" y="15.5">ENET1_SPEED</text>
<text x="215.5" y="24.4">ENET1_LINK</text>
<text x="204.9" y="38.7">ENET1_SPEED</text>
<text x="204.9" y="40.4">ENET1_LINK</text>
<text x="204.9" y="42.3">CONFIG1</text>
<text x="204.9" y="44.1">CONFIG0</text>
<text x="96.4" y="61.8">RST_OUT_N</text>
<text x="96.4" y="63.5">ENET1_FXSD</text>
<text x="210.2" y="79.5">RMII_TXD1</text>
<text x="210.2" y="81.3">RMII_TXD0</text>
<text x="210.2" y="83.1">RMII_TXEN</text>
<text x="210.2" y="86.7">ENET1_INT</text>
<text x="87.5" y="93.8">ENET1_RD-</text>
<text x="87.5" y="95.5">ENET1_RD+</text>
<text x="210.2" y="92">RMII_RXER</text>
<text x="210.2" y="95.5">RMII_CRS_DV</text>
<text x="87.5" y="97.3">ENET1_TD-</text>
<text x="87.5" y="99.1">ENET1_TD+</text>
<text x="119.5" y="125.8">ENET1_REFCLK</text>
<text x="119.5" y="127.7">REXT</text>
<text x="82.2" y="134.7">RMII_REFCLK</text>
<text x="183.5" y="141.8">RMII_RXD1</text>
<text x="183.5" y="140">RMII_RXD0</text>
<text x="68" y="150.7">ENET_MDIO</text>
<text x="68" y="152.4">ENET_MDC</text>
</g>
<g font-size="1.6" fill="#00f">
<text x="216.8" y="41.4">OUT</text>
<text x="216.8" y="39.6">OUT</text>
<text x="224.6" y="39.6">ENET1_SPEED</text>
<text x="224.6" y="41.4">ENET1_LINK</text>
<text x="236.2" y="41.4">6,9</text>
<text x="237.9" y="39.6">6,9</text>
<text x="73.7" y="62.8">6</text>
<text x="76.3" y="62.8">RST_OUT_N</text>
<text x="89.8" y="62.8">IN</text>
<text x="226.4" y="82.3">IN</text>
<text x="226.4" y="80.5">IN</text>
<text x="231.5" y="82.3">RMII_TXD0</text>
<text x="231.5" y="80.5">RMII_TXD1</text>
<text x="241.7" y="82.3">4</text>
<text x="241.7" y="80.5">4</text>
<text x="223.9" y="87.7">OUT</text>
<text x="226.4" y="84.1">IN</text>
<text x="231.5" y="84.1">RMII_TXEN</text>
<text x="231.7" y="87.7">ENET1_INT</text>
<text x="241.8" y="84.1">4</text>
<text x="242.2" y="87.7">4</text>
<text x="66.5" y="94.8">9</text>
<text x="69.2" y="94.8">ENET1_RD-</text>
<text x="80.9" y="94.8">IN</text>
<text x="223.9" y="93">OUT</text>
<text x="231.7" y="93">RMII_RXER</text>
<text x="242.4" y="93">4</text>
<text x="66.5" y="96.5">9</text>
<text x="66.5" y="98.3">9</text>
<text x="66.5" y="100.1">9</text>
<text x="69.2" y="96.5">ENET1_RD+</text>
<text x="69.2" y="98.3">ENET1_TD-</text>
<text x="69.2" y="100.1">ENET1_TD+</text>
<text x="80.9" y="96.5">IN</text>
<text x="81.8" y="98.3">OUT</text>
<text x="81.8" y="100.1">OUT</text>
<text x="223.9" y="96.5">OUT</text>
<text x="231.7" y="96.5">RMII_CRS_DV</text>
<text x="244.7" y="96.5">4</text>
<text x="94.1" y="135.7">OUT</text>
<text x="101.4" y="135.7">RMII_REFCLK</text>
<text x="114.2" y="135.7">4</text>
<text x="195.4" y="141">OUT</text>
<text x="195.4" y="142.8">OUT</text>
<text x="203.3" y="141">RMII_RXD0</text>
<text x="203.3" y="142.8">RMII_RXD1</text>
<text x="213.8" y="141">4</text>
<text x="213.8" y="142.8">4</text>
<text x="47.5" y="151.7">4</text>
<text x="47.5" y="153.4">4</text>
<text x="50.2" y="151.7">ENET_MDIO</text>
<text x="50.2" y="153.4">ENET_MDC</text>
<text x="62.1" y="151.7">BI</text>
<text x="62.1" y="153.4">BI</text>
</g>
<g font-size="1.6" fill="#004080">
<text x="135.9" y="73.5" transform="rotate(-90 135.9 73.5)">RST</text>
<text x="137.7" y="73.5" transform="rotate(-90 137.7 73.5)">NC2</text>
<text x="139.5" y="73.5" transform="rotate(-90 139.5 73.5)">NC1</text>
<text x="141.2" y="73.5" transform="rotate(-90 141.2 73.5)">NC0</text>
<text x="150.1" y="74.4" transform="rotate(-90 150.1 74.4)">TXD3</text>
<text x="151.9" y="74.4" transform="rotate(-90 151.9 74.4)">TXD2</text>
<text x="153.7" y="73.9" transform="rotate(-90 153.7 73.9)">GND</text>
<text x="121.8" y="80.7">GND</text>
<text x="121.8" y="82.5">GND</text>
<text x="134.1" y="79.4" transform="rotate(-90 134.1 79.4)">FXSD/FXEN</text>
<text x="144.8" y="81.9" transform="rotate(-90 144.8 81.9)">LED0/NWAYEN</text>
<text x="146.6" y="81.4" transform="rotate(-90 146.6 81.4)">CRS/CONFIG1</text>
<text x="148.4" y="81.3" transform="rotate(-90 148.4 81.3)">COL/CONFIG0</text>
<text x="152" y="80.7">TXD1/SYNC</text>
<text x="154.4" y="82.5">TXD0/TX</text>
<text x="121.8" y="84.3">GND</text>
<text x="121.8" y="86.1">VDDA1V8</text>
<text x="121.8" y="87.8">VDDA1V8</text>
<text x="121.8" y="89.6">VDD1V8_OUT</text>
<text x="143" y="87.1" transform="rotate(-90 143 87.1)">LED1/SPEED/NO_FEF</text>
<text x="154.7" y="89.6">VDD1V8</text>
<text x="156.1" y="87.8">INTRP</text>
<text x="156.7" y="84.3">TXEN</text>
<text x="157.8" y="86.1">TXC</text>
<text x="121.8" y="91.4">VDDA3V3</text>
<text x="121.8" y="93.2">VDDA3V3</text>
<text x="121.8" y="95">RX-</text>
<text x="153.3" y="93.2">RXER/ISO</text>
<text x="157.4" y="91.4">GND</text>
<text x="157.6" y="95">RXC</text>
<text x="121.8" y="96.7">RX+</text>
<text x="121.8" y="98.5">TX-</text>
<text x="121.8" y="100.3">TX+</text>
<text x="148.9" y="96.7">RXDV/CONFIG2</text>
<text x="153" y="98.5">VDDIO3V3</text>
<text x="153" y="100.3">VDDIO3V3</text>
<text x="132.4" y="109.3" transform="rotate(-90 132.4 109.3)">GND</text>
<text x="134.1" y="109.3" transform="rotate(-90 134.1 109.3)">XO</text>
<text x="135.9" y="109.3" transform="rotate(-90 135.9 109.3)">XI/REFCLK/CLOCK</text>
<text x="137.7" y="109.3" transform="rotate(-90 137.7 109.3)">REXT</text>
<text x="139.5" y="109.3" transform="rotate(-90 139.5 109.3)">GND</text>
<text x="141.2" y="109.3" transform="rotate(-90 141.2 109.3)">MDIO</text>
<text x="143" y="109.3" transform="rotate(-90 143 109.3)">MDC</text>
<text x="144.8" y="109.3" transform="rotate(-90 144.8 109.3)">RXD3/PHYAD0</text>
<text x="146.6" y="109.3" transform="rotate(-90 146.6 109.3)">RXD2/PHYAD1</text>
<text x="148.4" y="109.3" transform="rotate(-90 148.4 109.3)">RXD1/PHYAD2</text>
<text x="150.1" y="109.3" transform="rotate(-90 150.1 109.3)">RXD0/DUPLEX</text>
<text x="151.9" y="109.3" transform="rotate(-90 151.9 109.3)">GND</text>
<text x="41.8" y="121.6">NC</text>
<text x="49.1" y="121.6">VCC</text>
<text x="41.8" y="127">GND CLKOUT</text>
</g>
<g font-size="1.2" fill="#00f">
<text x="142.8" y="22.5">+</text>
<text x="94.8" y="72.3">+</text>
<text x="48.6" y="91.8">+</text>
<text x="270.8" y="104.3">+</text>
</g>
</svg>
